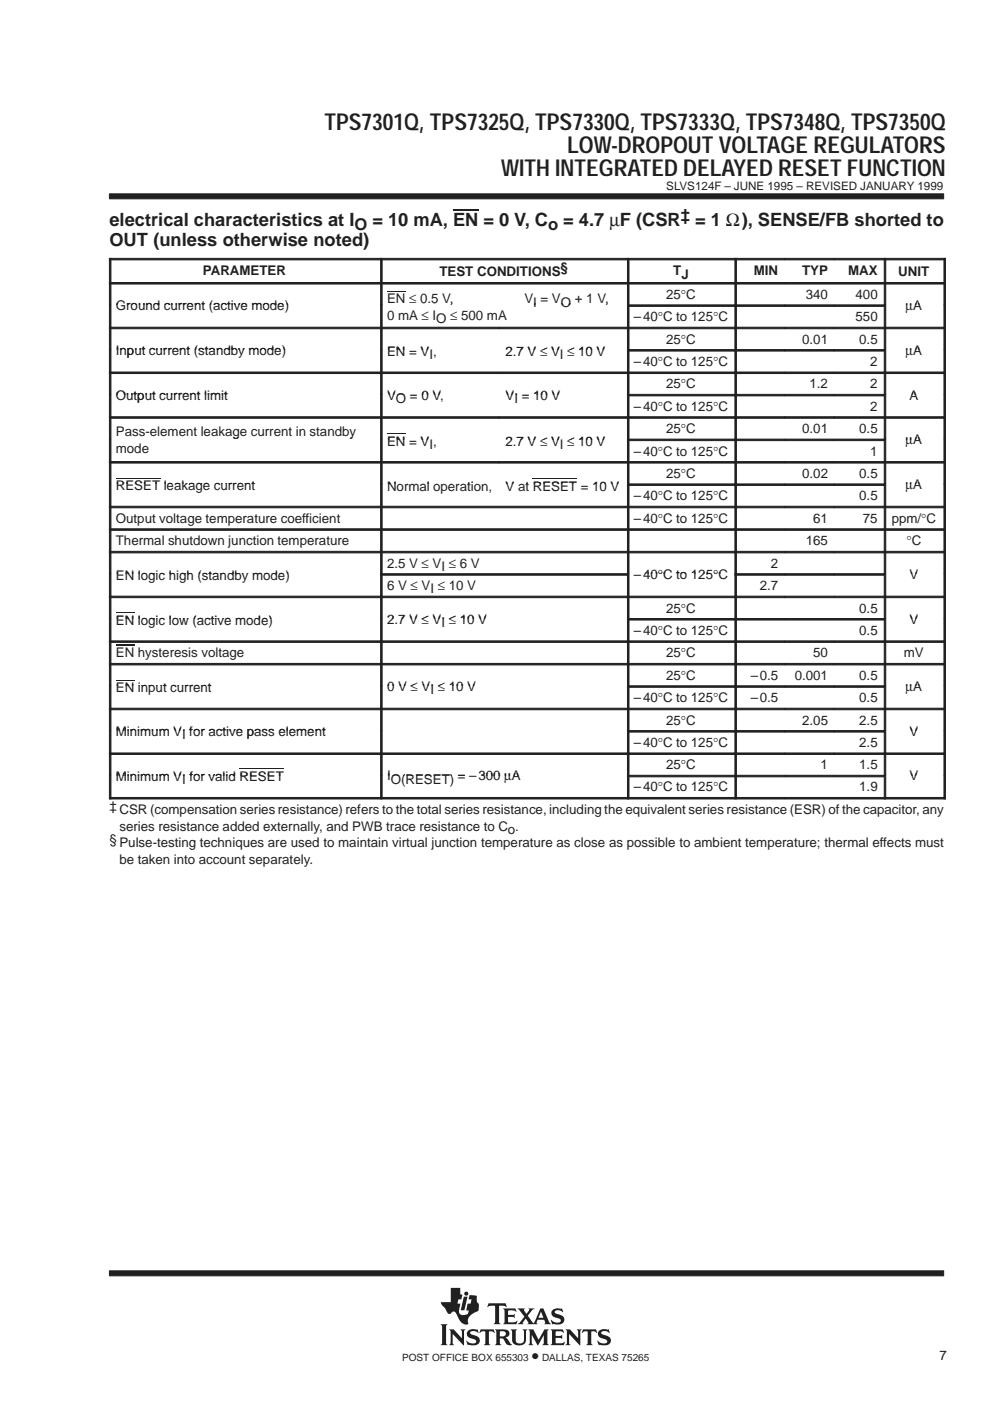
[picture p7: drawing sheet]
<svg xmlns="http://www.w3.org/2000/svg" width="210mm" height="297mm" viewBox="0 0 210 297" stroke-linecap="round" stroke-linejoin="round" font-family="sans-serif">
<g fill="#231f20" stroke="#231f20" stroke-width=".21">
<path d="M23.2 41.1h176.9v1.1h-176.9z" fill-rule="evenodd"/>
<path d="M23.2 269.4h176.9v1.1h-176.9z" fill-rule="evenodd"/>
</g>
<g fill="#231f20">
<path d="M98.3 274.9h.8l-.6 2.9h-.8z"/>
<path d="M104.9 281.9h1.9a.88 .88 0 0 1 1.1 .5 .88 .88 0 0 1-.5 1.1l-.3 .1 .5 .3 .9 1.3a1.2 1.2 0 0 1-1.6-1l-.3-.4h-.6v1l.3 .4h-1.4l.3-.5v-2.3z" fill-rule="evenodd"/>
<path d="M109.7 277.4h1.6l-.2 .4 .5 .8 .6-.9-.1-.3h1.2l-.4 .3-1 1.3 1.2 1.6 1.5-3.2h.6l1.2 2.9 .4 .5h-1.4l.2-.3-.2-.7h-1.4l-.2 .7 .2 .3h-2.2l.2-.4-.5-.8-.7 .9 .2 .3h-1.3l.6-.5 .9-1.1z" fill-rule="evenodd"/>
<path d="M127 282.2a1.74 1.74 0 0 1 1.6-.3h.3l.1-.1 .2 .8a1.2 1.2 0 0 0-1.7-.1 1.47 1.47 0 0 0 1.3 .7 1.03 1.03 0 0 1 .7 1.2 1.03 1.03 0 0 1-1.2 .8l-1.1-.1-.2 .1-.4-.9 .9 .5h.9a.45 .45 0 0 0 .4-.5 .45 .45 0 0 0-.6-.4h-.2a1.06 1.06 0 0 1-1-.5 1.06 1.06 0 0 1 0-1.2z" fill-rule="evenodd"/>
<path d="M123.6 281.9h2.8l.2 .7-.6-.3h-.5l-.1 .1v2.4l.3 .4h-1.4l.3-.4v-2.4l-.1-.1h-.5l-.7 .3z" fill-rule="evenodd"/>
<path d="M116.7 281.9h2.6l.2 .7-.6-.3h-1.1v.9h1.1l.3-.2v.9l-.4-.2h-1v1l1.3 .1 .7-.3-.3 .7h-2.8l.3-.4v-2.5z" fill-rule="evenodd"/>
<path d="M119.9 281.9h1l1.7 1.9v-1.5l-.3-.4h1l-.3 .3v3l-2.3-2.4v2l.3 .4h-1.1l.3-.4v-2.6z" fill-rule="evenodd"/>
<path d="M112 281.9h1.1l1.1 2.2 1.2-2.2h1l-.3 .3v2.6l.3 .4h-1.4l.3-.4v-1.7l-1.3 2.2-1.3-2.3v1.8l.4 .4h-1.1l.3-.5v-2.3z" fill-rule="evenodd"/>
<path d="M99.2 282.2a1.71 1.71 0 0 1 1.7-.3h.2l.1-.1 .3 .8-.6-.3-.8-.1a.41 .41 0 0 0-.4 .5 .41 .41 0 0 0 .5 .3 1.27 1.27 0 0 1 1.5 1.6 1.48 1.48 0 0 1-1.8 .6l-.5-.1-.2 .1-.4-.9 1.3 .5h.6l.3-.3a.72 .72 0 0 0-.9-.7 .99 .99 0 0 1-1-.5 .99 .99 0 0 1 .1-1.1z" fill-rule="evenodd"/>
<path d="M101.9 281.9h2.8l.2 .7-.7-.3h-.4l-.1 .1v2.4l.3 .4h-1.4l.3-.4v-2.4l-.1-.1h-.5l-.7 .3z" fill-rule="evenodd"/>
<path d="M108.3 281.9h1.3l-.3 .4v1.9a.65 .65 0 0 0 .7 .6h.6l.4-.4 .1-2-.3-.5h1l-.3 .4v1.8a1.54 1.54 0 0 1-2.4 .9l-.5-.7v-2.1z" fill-rule="evenodd"/>
<path d="M95.2 281.9h1l1.7 1.9v-1.5l-.3-.4h1.1l-.3 .3v3l-2.4-2.4v2l.3 .4h-1.1l.3-.5v-2.3z" fill-rule="evenodd"/>
<path d="M93.4 280.8h1.5l-.3 .4v3.6l.3 .4h-1.5l.3-.4v-3.6z" fill-rule="evenodd"/>
<path d="M103.6 276.3h3.6l.2 .8-.4-.2h-1.2v3.5l.3 .4h-1.4l.3-.6v-3.2l-.1-.2h-.8l-.7 .3z" fill-rule="evenodd"/>
<path d="M106.7 277.4h2.6l.1 .8-.5-.4-1.2 .1v.9h1.1l.3-.2v.9l-.4-.3h-1v1l.2 .2 1.2-.1 .5-.3-.1 .8h-2.8l.3-.6v-2.3z" fill-rule="evenodd"/>
<path d="M117.1 277.8a2.08 2.08 0 0 1 1.9-.3l.2-.1 .1 .8a1.22 1.22 0 0 0-1.7-.1 .98 .98 0 0 0 1.1 .7 1.04 1.04 0 0 1 .9 1.1 1.04 1.04 0 0 1-1.1 .9l-1.2-.1-.2 .1-.3-1 .8 .5 .8 .1a.46 .46 0 0 0 .5-.5 .46 .46 0 0 0-.5-.4h-.2a1.11 1.11 0 0 1-1.2-1.6z" fill-rule="evenodd"/>
<path d="M95.6 273.1h2v1.3l.4 .1-.2 1h-.6l-.2 .9h.6l-.3 1.3 .1 .7a.9 .9 0 0 0 1.2 .4l.6-.2 .2-.8h-.5l.2-1.4h.7l.2-.9h-.7l.3-.9h.8a.46 .46 0 0 1 .5 .1 .46 .46 0 0 1 .2 .4v.9l.4 .4v.7a.81 .81 0 0 1-.6 1.1 2.73 2.73 0 0 0-1.7 1.6l.1 .9-.1 .1a1.81 1.81 0 0 1-2.1-1.5l-.3-.6a.7 .7 0 0 0-.6-.6 .7 .7 0 0 0-.7 .5 1.35 1.35 0 0 1-1.1-1.2l-.7-.7-.2-.6h2.1z" fill-rule="evenodd"/>
<circle cx="98.9" cy="274.3" r=".43"/>
</g>
<g fill="#fff">
<path d="M114.7 278.1l.5 1.3h-1z"/>
<path d="M106 282.3l.6-.1a.56 .56 0 0 1 .6 .6 .56 .56 0 0 1-.6 .5h-.6z" fill-rule="evenodd"/>
</g>
<path d="M96.1 44.5h5.3" fill="none" stroke="#231f20" stroke-width=".24"/>
<g fill="#231f20" stroke="#231f20" stroke-width=".21">
<path d="M23.2 54.8h.3v5.1h-.3z" fill-rule="evenodd"/>
<path d="M23.2 54.8h57.5v.3h-57.5z" fill-rule="evenodd"/>
<path d="M80.7 54.8h.3v5.1h-.3z" fill-rule="evenodd"/>
<path d="M80.7 54.8h52.3v.3h-52.3z" fill-rule="evenodd"/>
<path d="M133 54.8h.4v5.1h-.4z" fill-rule="evenodd"/>
<path d="M133 54.8h22.8v.3h-22.8z" fill-rule="evenodd"/>
<path d="M155.8 54.8h.3v5.1h-.3z" fill-rule="evenodd"/>
<path d="M155.8 54.8h10.6v.3h-10.6z" fill-rule="evenodd"/>
<path d="M166.4 54.8h10.5v.3h-10.5z" fill-rule="evenodd"/>
<path d="M176.9 54.8h10.6v.3h-10.6z" fill-rule="evenodd"/>
<path d="M187.5 54.8h.3v5.1h-.3z" fill-rule="evenodd"/>
<path d="M200.1 54.8h.4v5.1h-.4z" fill-rule="evenodd"/>
<path d="M187.5 54.8h13v.3h-13z" fill-rule="evenodd"/>
<path d="M23.2 59.9h.3v4.7h-.3z" fill-rule="evenodd"/>
<path d="M23.2 59.9h57.5v.3h-57.5z" fill-rule="evenodd"/>
<path d="M80.7 59.9h.3v4.7h-.3z" fill-rule="evenodd"/>
<path d="M80.7 59.9h52.3v.3h-52.3z" fill-rule="evenodd"/>
<path d="M133 59.9h.4v4.7h-.4z" fill-rule="evenodd"/>
<path d="M133 59.9h22.8v.3h-22.8z" fill-rule="evenodd"/>
<path d="M155.8 59.9h.3v4.7h-.3z" fill-rule="evenodd"/>
<path d="M155.8 59.9h10.6v.3h-10.6z" fill-rule="evenodd"/>
<path d="M166.4 59.9h10.5v.3h-10.5z" fill-rule="evenodd"/>
<path d="M176.9 59.9h10.6v.3h-10.6z" fill-rule="evenodd"/>
<path d="M187.5 59.9h.3v4.7h-.3z" fill-rule="evenodd"/>
<path d="M200.1 59.9h.4v4.7h-.4z" fill-rule="evenodd"/>
<path d="M187.5 59.9h13v.3h-13z" fill-rule="evenodd"/>
<path d="M23.2 64.6h.3v4.8h-.3z" fill-rule="evenodd"/>
<path d="M80.7 64.6h.3v4.8h-.3z" fill-rule="evenodd"/>
<path d="M133 64.6h.4v4.8h-.4z" fill-rule="evenodd"/>
<path d="M133 64.6h22.8v.4h-22.8z" fill-rule="evenodd"/>
<path d="M155.8 64.6h.3v4.8h-.3z" fill-rule="evenodd"/>
<path d="M155.8 64.6h10.6v.4h-10.6z" fill-rule="evenodd"/>
<path d="M166.4 64.6h10.5v.4h-10.5z" fill-rule="evenodd"/>
<path d="M176.9 64.6h10.6v.4h-10.6z" fill-rule="evenodd"/>
<path d="M187.5 64.6h.3v4.8h-.3z" fill-rule="evenodd"/>
<path d="M200.1 64.6h.4v4.8h-.4z" fill-rule="evenodd"/>
<path d="M23.2 69.4h.3v4.7h-.3z" fill-rule="evenodd"/>
<path d="M23.2 69.4h57.5v.3h-57.5z" fill-rule="evenodd"/>
<path d="M80.7 69.4h.3v4.7h-.3z" fill-rule="evenodd"/>
<path d="M80.7 69.4h25.1v.3h-25.1z" fill-rule="evenodd"/>
<path d="M105.8 69.4h27.2v.3h-27.2z" fill-rule="evenodd"/>
<path d="M133 69.4h.4v4.7h-.4z" fill-rule="evenodd"/>
<path d="M133 69.4h22.8v.3h-22.8z" fill-rule="evenodd"/>
<path d="M155.8 69.4h.3v4.7h-.3z" fill-rule="evenodd"/>
<path d="M155.8 69.4h10.6v.3h-10.6z" fill-rule="evenodd"/>
<path d="M166.4 69.4h10.5v.3h-10.5z" fill-rule="evenodd"/>
<path d="M176.9 69.4h10.6v.3h-10.6z" fill-rule="evenodd"/>
<path d="M187.5 69.4h.3v4.7h-.3z" fill-rule="evenodd"/>
<path d="M200.1 69.4h.4v4.7h-.4z" fill-rule="evenodd"/>
<path d="M187.5 69.4h13v.3h-13z" fill-rule="evenodd"/>
<path d="M23.2 74.1h.3v4.8h-.3z" fill-rule="evenodd"/>
<path d="M80.7 74.1h.3v4.8h-.3z" fill-rule="evenodd"/>
<path d="M133 74.1h.4v4.8h-.4z" fill-rule="evenodd"/>
<path d="M133 74.1h22.8v.3h-22.8z" fill-rule="evenodd"/>
<path d="M155.8 74.1h.3v4.8h-.3z" fill-rule="evenodd"/>
<path d="M155.8 74.1h10.6v.3h-10.6z" fill-rule="evenodd"/>
<path d="M166.4 74.1h10.5v.3h-10.5z" fill-rule="evenodd"/>
<path d="M176.9 74.1h10.6v.3h-10.6z" fill-rule="evenodd"/>
<path d="M187.5 74.1h.3v4.8h-.3z" fill-rule="evenodd"/>
<path d="M200.1 74.1h.4v4.8h-.4z" fill-rule="evenodd"/>
<path d="M23.2 78.9h.3v4.7h-.3z" fill-rule="evenodd"/>
<path d="M23.2 78.9h57.5v.3h-57.5z" fill-rule="evenodd"/>
<path d="M80.7 78.9h.3v4.7h-.3z" fill-rule="evenodd"/>
<path d="M80.7 78.9h25.1v.3h-25.1z" fill-rule="evenodd"/>
<path d="M105.8 78.9h27.2v.3h-27.2z" fill-rule="evenodd"/>
<path d="M133 78.9h.4v4.7h-.4z" fill-rule="evenodd"/>
<path d="M133 78.9h22.8v.3h-22.8z" fill-rule="evenodd"/>
<path d="M155.8 78.9h.3v4.7h-.3z" fill-rule="evenodd"/>
<path d="M155.8 78.9h10.6v.3h-10.6z" fill-rule="evenodd"/>
<path d="M166.4 78.9h10.5v.3h-10.5z" fill-rule="evenodd"/>
<path d="M176.9 78.9h10.6v.3h-10.6z" fill-rule="evenodd"/>
<path d="M187.5 78.9h.3v4.7h-.3z" fill-rule="evenodd"/>
<path d="M200.1 78.9h.4v4.7h-.4z" fill-rule="evenodd"/>
<path d="M187.5 78.9h13v.3h-13z" fill-rule="evenodd"/>
<path d="M23.2 83.6h.3v4.7h-.3z" fill-rule="evenodd"/>
<path d="M80.7 83.6h.3v4.7h-.3z" fill-rule="evenodd"/>
<path d="M133 83.6h.4v4.7h-.4z" fill-rule="evenodd"/>
<path d="M133 83.6h22.8v.3h-22.8z" fill-rule="evenodd"/>
<path d="M155.8 83.6h.3v4.7h-.3z" fill-rule="evenodd"/>
<path d="M155.8 83.6h10.6v.3h-10.6z" fill-rule="evenodd"/>
<path d="M166.4 83.6h10.5v.3h-10.5z" fill-rule="evenodd"/>
<path d="M176.9 83.6h10.6v.3h-10.6z" fill-rule="evenodd"/>
<path d="M187.5 83.6h.3v4.7h-.3z" fill-rule="evenodd"/>
<path d="M200.1 83.6h.4v4.7h-.4z" fill-rule="evenodd"/>
<path d="M23.2 88.4h.3v4.7h-.3z" fill-rule="evenodd"/>
<path d="M23.2 88.4h57.5v.3h-57.5z" fill-rule="evenodd"/>
<path d="M80.7 88.4h.3v4.7h-.3z" fill-rule="evenodd"/>
<path d="M80.7 88.4h25.1v.3h-25.1z" fill-rule="evenodd"/>
<path d="M105.8 88.4h27.2v.3h-27.2z" fill-rule="evenodd"/>
<path d="M133 88.4h.4v4.7h-.4z" fill-rule="evenodd"/>
<path d="M133 88.4h22.8v.3h-22.8z" fill-rule="evenodd"/>
<path d="M155.8 88.4h.3v4.7h-.3z" fill-rule="evenodd"/>
<path d="M155.8 88.4h10.6v.3h-10.6z" fill-rule="evenodd"/>
<path d="M166.4 88.4h10.5v.3h-10.5z" fill-rule="evenodd"/>
<path d="M176.9 88.4h10.6v.3h-10.6z" fill-rule="evenodd"/>
<path d="M187.5 88.4h.3v4.7h-.3z" fill-rule="evenodd"/>
<path d="M200.1 88.4h.4v4.7h-.4z" fill-rule="evenodd"/>
<path d="M187.5 88.4h13v.3h-13z" fill-rule="evenodd"/>
<path d="M23.2 93.1h.3v4.7h-.3z" fill-rule="evenodd"/>
<path d="M80.7 93.1h.3v4.7h-.3z" fill-rule="evenodd"/>
<path d="M133 93.1h.4v4.7h-.4z" fill-rule="evenodd"/>
<path d="M133 93.1h22.8v.3h-22.8z" fill-rule="evenodd"/>
<path d="M155.8 93.1h.3v4.7h-.3z" fill-rule="evenodd"/>
<path d="M155.8 93.1h10.6v.3h-10.6z" fill-rule="evenodd"/>
<path d="M166.4 93.1h10.5v.3h-10.5z" fill-rule="evenodd"/>
<path d="M176.9 93.1h10.6v.3h-10.6z" fill-rule="evenodd"/>
<path d="M187.5 93.1h.3v4.7h-.3z" fill-rule="evenodd"/>
<path d="M200.1 93.1h.4v4.7h-.4z" fill-rule="evenodd"/>
<path d="M23.2 97.9h.3v4.7h-.3z" fill-rule="evenodd"/>
<path d="M23.2 97.9h57.5v.3h-57.5z" fill-rule="evenodd"/>
<path d="M80.7 97.9h.3v4.7h-.3z" fill-rule="evenodd"/>
<path d="M80.7 97.9h25.1v.3h-25.1z" fill-rule="evenodd"/>
<path d="M105.8 97.9h27.2v.3h-27.2z" fill-rule="evenodd"/>
<path d="M133 97.9h.4v4.7h-.4z" fill-rule="evenodd"/>
<path d="M133 97.9h22.8v.3h-22.8z" fill-rule="evenodd"/>
<path d="M155.8 97.9h.3v4.7h-.3z" fill-rule="evenodd"/>
<path d="M155.8 97.9h10.6v.3h-10.6z" fill-rule="evenodd"/>
<path d="M166.4 97.9h10.5v.3h-10.5z" fill-rule="evenodd"/>
<path d="M176.9 97.9h10.6v.3h-10.6z" fill-rule="evenodd"/>
<path d="M187.5 97.9h.3v4.7h-.3z" fill-rule="evenodd"/>
<path d="M200.1 97.9h.4v4.7h-.4z" fill-rule="evenodd"/>
<path d="M187.5 97.9h13v.3h-13z" fill-rule="evenodd"/>
<path d="M23.2 102.6h.3v4.7h-.3z" fill-rule="evenodd"/>
<path d="M80.7 102.6h.3v4.7h-.3z" fill-rule="evenodd"/>
<path d="M133 102.6h.4v4.7h-.4z" fill-rule="evenodd"/>
<path d="M133 102.6h22.8v.3h-22.8z" fill-rule="evenodd"/>
<path d="M155.8 102.6h.3v4.7h-.3z" fill-rule="evenodd"/>
<path d="M155.8 102.6h10.6v.3h-10.6z" fill-rule="evenodd"/>
<path d="M166.4 102.6h10.5v.3h-10.5z" fill-rule="evenodd"/>
<path d="M176.9 102.6h10.6v.3h-10.6z" fill-rule="evenodd"/>
<path d="M187.5 102.6h.3v4.7h-.3z" fill-rule="evenodd"/>
<path d="M200.1 102.6h.4v4.7h-.4z" fill-rule="evenodd"/>
<path d="M23.2 107.3h.3v4.8h-.3z" fill-rule="evenodd"/>
<path d="M23.2 107.3h57.5v.4h-57.5z" fill-rule="evenodd"/>
<path d="M80.7 107.3h.3v4.8h-.3z" fill-rule="evenodd"/>
<path d="M80.7 107.3h52.3v.4h-52.3z" fill-rule="evenodd"/>
<path d="M133 107.3h.4v4.8h-.4z" fill-rule="evenodd"/>
<path d="M133 107.3h22.8v.4h-22.8z" fill-rule="evenodd"/>
<path d="M155.8 107.3h.3v4.8h-.3z" fill-rule="evenodd"/>
<path d="M155.8 107.3h10.6v.4h-10.6z" fill-rule="evenodd"/>
<path d="M166.4 107.3h10.5v.4h-10.5z" fill-rule="evenodd"/>
<path d="M176.9 107.3h10.6v.4h-10.6z" fill-rule="evenodd"/>
<path d="M187.5 107.3h.3v4.8h-.3z" fill-rule="evenodd"/>
<path d="M200.1 107.3h.4v4.8h-.4z" fill-rule="evenodd"/>
<path d="M187.5 107.3h13v.4h-13z" fill-rule="evenodd"/>
<path d="M23.2 112.1h.3v4.8h-.3z" fill-rule="evenodd"/>
<path d="M23.2 112.1h57.5v.3h-57.5z" fill-rule="evenodd"/>
<path d="M80.7 112.1h.3v4.8h-.3z" fill-rule="evenodd"/>
<path d="M80.7 112.1h52.3v.3h-52.3z" fill-rule="evenodd"/>
<path d="M133 112.1h.4v4.8h-.4z" fill-rule="evenodd"/>
<path d="M133 112.1h22.8v.3h-22.8z" fill-rule="evenodd"/>
<path d="M155.8 112.1h.3v4.8h-.3z" fill-rule="evenodd"/>
<path d="M155.8 112.1h10.6v.3h-10.6z" fill-rule="evenodd"/>
<path d="M166.4 112.1h10.5v.3h-10.5z" fill-rule="evenodd"/>
<path d="M176.9 112.1h10.6v.3h-10.6z" fill-rule="evenodd"/>
<path d="M187.5 112.1h.3v4.8h-.3z" fill-rule="evenodd"/>
<path d="M200.1 112.1h.4v4.8h-.4z" fill-rule="evenodd"/>
<path d="M187.5 112.1h13v.3h-13z" fill-rule="evenodd"/>
<path d="M23.2 116.9h.3v4.7h-.3z" fill-rule="evenodd"/>
<path d="M23.2 116.9h57.5v.3h-57.5z" fill-rule="evenodd"/>
<path d="M80.7 116.9h.3v4.7h-.3z" fill-rule="evenodd"/>
<path d="M80.7 116.9h52.3v.3h-52.3z" fill-rule="evenodd"/>
<path d="M133 116.9h.4v4.7h-.4z" fill-rule="evenodd"/>
<path d="M133 116.9h22.8v.3h-22.8z" fill-rule="evenodd"/>
<path d="M155.8 116.9h.3v4.7h-.3z" fill-rule="evenodd"/>
<path d="M155.8 116.9h10.6v.3h-10.6z" fill-rule="evenodd"/>
<path d="M166.4 116.9h10.5v.3h-10.5z" fill-rule="evenodd"/>
<path d="M176.9 116.9h10.6v.3h-10.6z" fill-rule="evenodd"/>
<path d="M187.5 116.9h.3v4.7h-.3z" fill-rule="evenodd"/>
<path d="M200.1 116.9h.4v4.7h-.4z" fill-rule="evenodd"/>
<path d="M187.5 116.9h13v.3h-13z" fill-rule="evenodd"/>
<path d="M23.2 121.6h.3v4.8h-.3z" fill-rule="evenodd"/>
<path d="M80.7 121.6h.3v4.8h-.3z" fill-rule="evenodd"/>
<path d="M80.7 121.6h52.3v.4h-52.3z" fill-rule="evenodd"/>
<path d="M133 121.6h.4v4.8h-.4z" fill-rule="evenodd"/>
<path d="M155.8 121.6h.3v4.8h-.3z" fill-rule="evenodd"/>
<path d="M155.8 121.6h10.6v.4h-10.6z" fill-rule="evenodd"/>
<path d="M166.4 121.6h10.5v.4h-10.5z" fill-rule="evenodd"/>
<path d="M176.9 121.6h10.6v.4h-10.6z" fill-rule="evenodd"/>
<path d="M187.5 121.6h.3v4.8h-.3z" fill-rule="evenodd"/>
<path d="M200.1 121.6h.4v4.8h-.4z" fill-rule="evenodd"/>
<path d="M23.2 126.4h.3v4.7h-.3z" fill-rule="evenodd"/>
<path d="M23.2 126.4h57.5v.3h-57.5z" fill-rule="evenodd"/>
<path d="M80.7 126.4h.3v4.7h-.3z" fill-rule="evenodd"/>
<path d="M80.7 126.4h52.3v.3h-52.3z" fill-rule="evenodd"/>
<path d="M133 126.4h.4v4.7h-.4z" fill-rule="evenodd"/>
<path d="M133 126.4h22.8v.3h-22.8z" fill-rule="evenodd"/>
<path d="M155.8 126.4h.3v4.7h-.3z" fill-rule="evenodd"/>
<path d="M155.8 126.4h10.6v.3h-10.6z" fill-rule="evenodd"/>
<path d="M166.4 126.4h10.5v.3h-10.5z" fill-rule="evenodd"/>
<path d="M176.9 126.4h10.6v.3h-10.6z" fill-rule="evenodd"/>
<path d="M187.5 126.4h.3v4.7h-.3z" fill-rule="evenodd"/>
<path d="M200.1 126.4h.4v4.7h-.4z" fill-rule="evenodd"/>
<path d="M187.5 126.4h13v.3h-13z" fill-rule="evenodd"/>
<path d="M23.2 131.1h.3v4.8h-.3z" fill-rule="evenodd"/>
<path d="M80.7 131.1h.3v4.8h-.3z" fill-rule="evenodd"/>
<path d="M133 131.1h.4v4.8h-.4z" fill-rule="evenodd"/>
<path d="M133 131.1h22.8v.4h-22.8z" fill-rule="evenodd"/>
<path d="M155.8 131.1h.3v4.8h-.3z" fill-rule="evenodd"/>
<path d="M155.8 131.1h10.6v.4h-10.6z" fill-rule="evenodd"/>
<path d="M166.4 131.1h10.5v.4h-10.5z" fill-rule="evenodd"/>
<path d="M176.9 131.1h10.6v.4h-10.6z" fill-rule="evenodd"/>
<path d="M187.5 131.1h.3v4.8h-.3z" fill-rule="evenodd"/>
<path d="M200.1 131.1h.4v4.8h-.4z" fill-rule="evenodd"/>
<path d="M23.2 135.9h.3v4.7h-.3z" fill-rule="evenodd"/>
<path d="M23.2 135.9h57.5v.3h-57.5z" fill-rule="evenodd"/>
<path d="M80.7 135.9h.3v4.7h-.3z" fill-rule="evenodd"/>
<path d="M80.7 135.9h52.3v.3h-52.3z" fill-rule="evenodd"/>
<path d="M133 135.9h.4v4.7h-.4z" fill-rule="evenodd"/>
<path d="M133 135.9h22.8v.3h-22.8z" fill-rule="evenodd"/>
<path d="M155.8 135.9h.3v4.7h-.3z" fill-rule="evenodd"/>
<path d="M155.8 135.9h10.6v.3h-10.6z" fill-rule="evenodd"/>
<path d="M166.4 135.9h10.5v.3h-10.5z" fill-rule="evenodd"/>
<path d="M176.9 135.9h10.6v.3h-10.6z" fill-rule="evenodd"/>
<path d="M187.5 135.9h.3v4.7h-.3z" fill-rule="evenodd"/>
<path d="M200.1 135.9h.4v4.7h-.4z" fill-rule="evenodd"/>
<path d="M187.5 135.9h13v.3h-13z" fill-rule="evenodd"/>
<path d="M23.2 140.7h.3v4.7h-.3z" fill-rule="evenodd"/>
<path d="M23.2 140.7h57.5v.3h-57.5z" fill-rule="evenodd"/>
<path d="M80.7 140.7h.3v4.7h-.3z" fill-rule="evenodd"/>
<path d="M80.7 140.7h52.3v.3h-52.3z" fill-rule="evenodd"/>
<path d="M133 140.7h.4v4.7h-.4z" fill-rule="evenodd"/>
<path d="M133 140.7h22.8v.3h-22.8z" fill-rule="evenodd"/>
<path d="M155.8 140.7h.3v4.7h-.3z" fill-rule="evenodd"/>
<path d="M155.8 140.7h10.6v.3h-10.6z" fill-rule="evenodd"/>
<path d="M166.4 140.7h10.5v.3h-10.5z" fill-rule="evenodd"/>
<path d="M176.9 140.7h10.6v.3h-10.6z" fill-rule="evenodd"/>
<path d="M187.5 140.7h.3v4.7h-.3z" fill-rule="evenodd"/>
<path d="M200.1 140.7h.4v4.7h-.4z" fill-rule="evenodd"/>
<path d="M187.5 140.7h13v.3h-13z" fill-rule="evenodd"/>
<path d="M23.2 145.4h.3v4.7h-.3z" fill-rule="evenodd"/>
<path d="M80.7 145.4h.3v4.7h-.3z" fill-rule="evenodd"/>
<path d="M133 145.4h.4v4.7h-.4z" fill-rule="evenodd"/>
<path d="M133 145.4h22.8v.3h-22.8z" fill-rule="evenodd"/>
<path d="M155.8 145.4h.3v4.7h-.3z" fill-rule="evenodd"/>
<path d="M155.8 145.4h10.6v.3h-10.6z" fill-rule="evenodd"/>
<path d="M166.4 145.4h10.5v.3h-10.5z" fill-rule="evenodd"/>
<path d="M176.9 145.4h10.6v.3h-10.6z" fill-rule="evenodd"/>
<path d="M187.5 145.4h.3v4.7h-.3z" fill-rule="evenodd"/>
<path d="M200.1 145.4h.4v4.7h-.4z" fill-rule="evenodd"/>
<path d="M23.2 150.2h.3v4.7h-.3z" fill-rule="evenodd"/>
<path d="M23.2 150.2h57.5v.3h-57.5z" fill-rule="evenodd"/>
<path d="M80.7 150.2h.3v4.7h-.3z" fill-rule="evenodd"/>
<path d="M80.7 150.2h52.3v.3h-52.3z" fill-rule="evenodd"/>
<path d="M133 150.2h.4v4.7h-.4z" fill-rule="evenodd"/>
<path d="M133 150.2h22.8v.3h-22.8z" fill-rule="evenodd"/>
<path d="M155.8 150.2h.3v4.7h-.3z" fill-rule="evenodd"/>
<path d="M155.8 150.2h10.6v.3h-10.6z" fill-rule="evenodd"/>
<path d="M166.4 150.2h10.5v.3h-10.5z" fill-rule="evenodd"/>
<path d="M176.9 150.2h10.6v.3h-10.6z" fill-rule="evenodd"/>
<path d="M187.5 150.2h.3v4.7h-.3z" fill-rule="evenodd"/>
<path d="M200.1 150.2h.4v4.7h-.4z" fill-rule="evenodd"/>
<path d="M187.5 150.2h13v.3h-13z" fill-rule="evenodd"/>
<path d="M23.2 154.9h.3v4.7h-.3z" fill-rule="evenodd"/>
<path d="M80.7 154.9h.3v4.7h-.3z" fill-rule="evenodd"/>
<path d="M133 154.9h.4v4.7h-.4z" fill-rule="evenodd"/>
<path d="M133 154.9h22.8v.3h-22.8z" fill-rule="evenodd"/>
<path d="M155.8 154.9h.3v4.7h-.3z" fill-rule="evenodd"/>
<path d="M155.8 154.9h10.6v.3h-10.6z" fill-rule="evenodd"/>
<path d="M166.4 154.9h10.5v.3h-10.5z" fill-rule="evenodd"/>
<path d="M176.9 154.9h10.6v.3h-10.6z" fill-rule="evenodd"/>
<path d="M187.5 154.9h.3v4.7h-.3z" fill-rule="evenodd"/>
<path d="M200.1 154.9h.4v4.7h-.4z" fill-rule="evenodd"/>
<path d="M23.2 159.6h.3v4.8h-.3z" fill-rule="evenodd"/>
<path d="M23.2 159.6h57.5v.4h-57.5z" fill-rule="evenodd"/>
<path d="M80.7 159.6h.3v4.8h-.3z" fill-rule="evenodd"/>
<path d="M80.7 159.6h52.3v.4h-52.3z" fill-rule="evenodd"/>
<path d="M133 159.6h.4v4.8h-.4z" fill-rule="evenodd"/>
<path d="M133 159.6h22.8v.4h-22.8z" fill-rule="evenodd"/>
<path d="M155.8 159.6h.3v4.8h-.3z" fill-rule="evenodd"/>
<path d="M155.8 159.6h10.6v.4h-10.6z" fill-rule="evenodd"/>
<path d="M166.4 159.6h10.5v.4h-10.5z" fill-rule="evenodd"/>
<path d="M176.9 159.6h10.6v.4h-10.6z" fill-rule="evenodd"/>
<path d="M187.5 159.6h.3v4.8h-.3z" fill-rule="evenodd"/>
<path d="M200.1 159.6h.4v4.8h-.4z" fill-rule="evenodd"/>
<path d="M187.5 159.6h13v.4h-13z" fill-rule="evenodd"/>
<path d="M23.2 164.4h.3v5h-.3z" fill-rule="evenodd"/>
<path d="M23.2 169.1h57.5v.3h-57.5z" fill-rule="evenodd"/>
<path d="M80.7 164.4h.3v5h-.3z" fill-rule="evenodd"/>
<path d="M80.7 169.1h52.3v.3h-52.3z" fill-rule="evenodd"/>
<path d="M133 164.4h.4v5h-.4z" fill-rule="evenodd"/>
<path d="M133 164.4h22.8v.3h-22.8z" fill-rule="evenodd"/>
<path d="M133 169.1h22.8v.3h-22.8z" fill-rule="evenodd"/>
<path d="M155.8 164.4h.3v5h-.3z" fill-rule="evenodd"/>
<path d="M155.8 164.4h10.6v.3h-10.6z" fill-rule="evenodd"/>
<path d="M155.8 169.1h10.6v.3h-10.6z" fill-rule="evenodd"/>
<path d="M166.4 164.4h10.5v.3h-10.5z" fill-rule="evenodd"/>
<path d="M166.4 169.1h10.5v.3h-10.5z" fill-rule="evenodd"/>
<path d="M176.9 164.4h10.6v.3h-10.6z" fill-rule="evenodd"/>
<path d="M176.9 169.1h10.6v.3h-10.6z" fill-rule="evenodd"/>
<path d="M187.5 164.4h.3v5h-.3z" fill-rule="evenodd"/>
<path d="M200.1 164.4h.4v5h-.4z" fill-rule="evenodd"/>
<path d="M187.5 169.1h13v.3h-13z" fill-rule="evenodd"/>
</g>
<path d="M82.1 61.8h3.9M82.1 72.9h3.9M82.1 91.9h3.9M24.6 101.4h9.4M113 101.5h9.4M24.6 120.5h3.9M24.6 130h3.9M24.6 144.2h3.9M50.8 162.9h9.4" fill="none" stroke="#231f20" stroke-width=".21"/>
<path d="M24.6 136.7h3.9" fill="none" stroke="#231f20" stroke-width=".36"/>
<g font-size="4.9" fill="#231f20">
<text x="68.8" y="27.5">TPS7301Q, TPS7325Q, TPS7330Q, TPS7333Q, TPS7348Q, TPS7350Q</text>
<text x="120.3" y="32.5">LOW-DROPOUT VOLTAGE REGULATORS</text>
<text x="106.3" y="37.4">WITH INTEGRATED DELAYED RESET FUNCTION</text>
</g>
<g font-size="3.9" fill="#231f20">
<text x="23.2" y="47.8">electrical characteristics at I</text>
<text x="23.2" y="52.1">OUT (unless otherwise noted)</text>
</g>
<g font-size="3.5" fill="#231f20">
<text x="144.4" y="46.9">‡ = 1 Ω), SENSE/FB shorted to</text>
<text x="75.2" y="48.8">O = 10 mA, EN = 0 V, Co = 4.7 µF (CSR</text>
<text x="112.7" y="288.6">•</text>
</g>
<g font-size="2.8" fill="#231f20">
<text x="43" y="58.3">PARAMETER</text>
<text x="93.2" y="58.5">TEST CONDITIONS§</text>
<text x="142.8" y="58.4">TJ</text>
<text x="159.8" y="58.3">MIN</text>
<text x="170.1" y="58.3">TYP</text>
<text x="179.8" y="58.3">MAX</text>
<text x="190.5" y="58.5">UNIT</text>
<text x="24.6" y="65.7">Ground current (active mode)</text>
<text x="82.1" y="64.3">EN ≤ 0.5 V,</text>
<text x="111.2" y="64.3">VI</text>
<text x="111.2" y="64.3">VI = VO + 1 V,</text>
<text x="117" y="64.3">VO + 1 V,</text>
<text x="141.3" y="63.4">25°C</text>
<text x="170.9" y="63.4">340</text>
<text x="181.4" y="63.4">400</text>
<text x="192" y="65.7">µA</text>
<text x="82.1" y="67.8">0 mA ≤ IO ≤ 500 mA</text>
<text x="134.4" y="68.1">–40°C to 125°C</text>
<text x="181.4" y="68.1">550</text>
<text x="24.6" y="75.2">Input current (standby mode)</text>
<text x="82.1" y="75.5">EN = VI,</text>
<text x="82.1" y="75.5">EN</text>
<text x="89.2" y="75.5">V</text>
<text x="107.2" y="75.5">2 7 V ≤ VI ≤ 10 V</text>
<text x="107.2" y="75.5">2.7 V ≤ V ≤ 10 V</text>
<text x="134.4" y="77.6">–40°C to 125°C</text>
<text x="141.3" y="72.9">25°C</text>
<text x="170.1" y="72.9">0.01</text>
<text x="182.2" y="72.9">0.5</text>
<text x="184.5" y="77.6">2</text>
<text x="192" y="75.2">µA</text>
<text x="141.3" y="82.4">25°C</text>
<text x="171.6" y="82.4">1.2</text>
<text x="184.5" y="82.4">2</text>
<text x="24.6" y="84.7">Output current limit</text>
<text x="82.1" y="84.7">VO = 0 V</text>
<text x="82.1" y="84.7">VO = 0 V,</text>
<text x="107.2" y="84.7">VI = 10 V</text>
<text x="134.4" y="87.1">–40°C to 125°C</text>
<text x="184.5" y="87.1">2</text>
<text x="192.8" y="84.7">A</text>
<text x="24.6" y="92.5">Pass-element leakage current in standby</text>
<text x="49.3" y="92.5">g</text>
<text x="74.1" y="92.5">y</text>
<text x="82.1" y="94.5">EN = VI,</text>
<text x="82.1" y="94.5">EN</text>
<text x="89.2" y="94.5">V</text>
<text x="107.2" y="94.5">2 7 V ≤ VI ≤ 10 V</text>
<text x="107.2" y="94.5">2.7 V ≤ V ≤ 10 V</text>
<text x="141.3" y="91.8">25°C</text>
<text x="170.1" y="91.8">0.01</text>
<text x="182.2" y="91.8">0.5</text>
<text x="192" y="94.2">µA</text>
<text x="24.6" y="96">mode</text>
<text x="134.4" y="96.6">–40°C to 125°C</text>
<text x="141.3" y="101.3">25°C</text>
<text x="170.1" y="101.3">0.02</text>
<text x="182.2" y="101.3">0.5</text>
<text x="184.5" y="96.6">1</text>
<text x="24.6" y="104">RESET leakage current</text>
<text x="82.1" y="104.1">Normal operation</text>
<text x="82.1" y="104.1">Normal operation,</text>
<text x="107.2" y="104.1">V at RESET</text>
<text x="107.2" y="104.1">V at RESET = 10 V</text>
<text x="125.5" y="104.1">10 V</text>
<text x="134.4" y="106.1">–40°C to 125°C</text>
<text x="182.2" y="106.1">0.5</text>
<text x="192" y="103.7">µA</text>
<text x="24.6" y="110.9">Output voltage temperature coefficient</text>
<text x="134.4" y="110.9">–40°C to 125°C</text>
<text x="172.4" y="110.9">61</text>
<text x="183" y="110.9">75</text>
<text x="189.1" y="110.9">ppm/°C</text>
<text x="24.6" y="115.6">Thermal shutdown junction temperature</text>
<text x="170.9" y="115.6">165</text>
<text x="192.2" y="115.6">°C</text>
<text x="24.6" y="123">EN logic high (standby mode)</text>
<text x="82.1" y="120.4">2.5 V ≤ VI ≤ 6 V</text>
<text x="82.1" y="125.1">6 V ≤ VI ≤ 10 V</text>
<text x="134.4" y="122.7">–40°C to 125°C</text>
<text x="136.3" y="122.7">40°C to 125°C</text>
<text x="161.1" y="125.1">2.7</text>
<text x="163.4" y="120.4">2</text>
<text x="192.8" y="122.7">V</text>
<text x="141.3" y="129.9">25°C</text>
<text x="182.2" y="129.9">0.5</text>
<text x="24.6" y="132.5">EN logic low (active mode)</text>
<text x="82.1" y="132.2">2 7 V ≤ VI ≤ 10 V</text>
<text x="82.1" y="132.2">2.7 V ≤ VI ≤ 10 V</text>
<text x="134.4" y="134.6">–40°C to 125°C</text>
<text x="182.2" y="134.6">0.5</text>
<text x="192.8" y="132.2">V</text>
<text x="24.6" y="139.4">EN hysteresis voltage</text>
<text x="141.3" y="139.4">25°C</text>
<text x="172.4" y="139.4">50</text>
<text x="191.6" y="139.4">mV</text>
<text x="24.6" y="146.8">EN input current</text>
<text x="82.1" y="146.5">0 V ≤ VI ≤ 10 V</text>
<text x="134.4" y="148.9">–40°C to 125°C</text>
<text x="141.3" y="144.1">25°C</text>
<text x="159.2" y="144.1">–0.5</text>
<text x="159.2" y="148.9">–0.5</text>
<text x="168.5" y="144.1">0.001</text>
<text x="182.2" y="144.1">0.5</text>
<text x="182.2" y="148.9">0.5</text>
<text x="192" y="146.5">µA</text>
<text x="24.6" y="156">Minimum VI for active pass element</text>
<text x="141.3" y="153.6">25°C</text>
<text x="170.1" y="153.6">2.05</text>
<text x="182.2" y="153.6">2.5</text>
<text x="192.8" y="156">V</text>
<text x="134.4" y="158.4">–40°C to 125°C</text>
<text x="182.2" y="158.4">2.5</text>
<text x="24.6" y="165.5">Minimum VI for valid RESET</text>
<text x="82.1" y="165.5">IO(RESET) =</text>
<text x="82.1" y="165.5">IO(RESET) = –300 µA</text>
<text x="101.4" y="165.5">300 µA</text>
<text x="134.4" y="167.8">–40°C to 125°C</text>
<text x="141.3" y="163.1">25°C</text>
<text x="174" y="163.1">1</text>
<text x="182.2" y="163.1">1.5</text>
<text x="182.2" y="167.8">1.9</text>
<text x="192.8" y="165.5">V</text>
<text x="23.2" y="171.9">‡ CSR (compensation series resistance) refers to the total series resistance, including the equivalent series resistance (ESR) of the capacitor, any</text>
<text x="23.2" y="178.9">§ Pulse-testing techniques are used to maintain virtual junction temperature as close as possible to ambient temperature; thermal effects must</text>
<text x="25.3" y="176.1">series resistance added externally, and PWB trace resistance to Co.</text>
<text x="25.3" y="183.1">be taken into account separately.</text>
<text x="199.2" y="288.4">7</text>
</g>
<text font-size="2.5" fill="#231f20" x="141.3" y="40.3">SLVS124F – JUNE 1995 – REVISED JANUARY 1999</text>
<g font-size="2.1" fill="#231f20">
<text x="85.3" y="288.6">POST OFFICE BOX 655303</text>
<text x="114.9" y="288.6">DALLAS, TEXAS 75265</text>
</g>
</svg>
